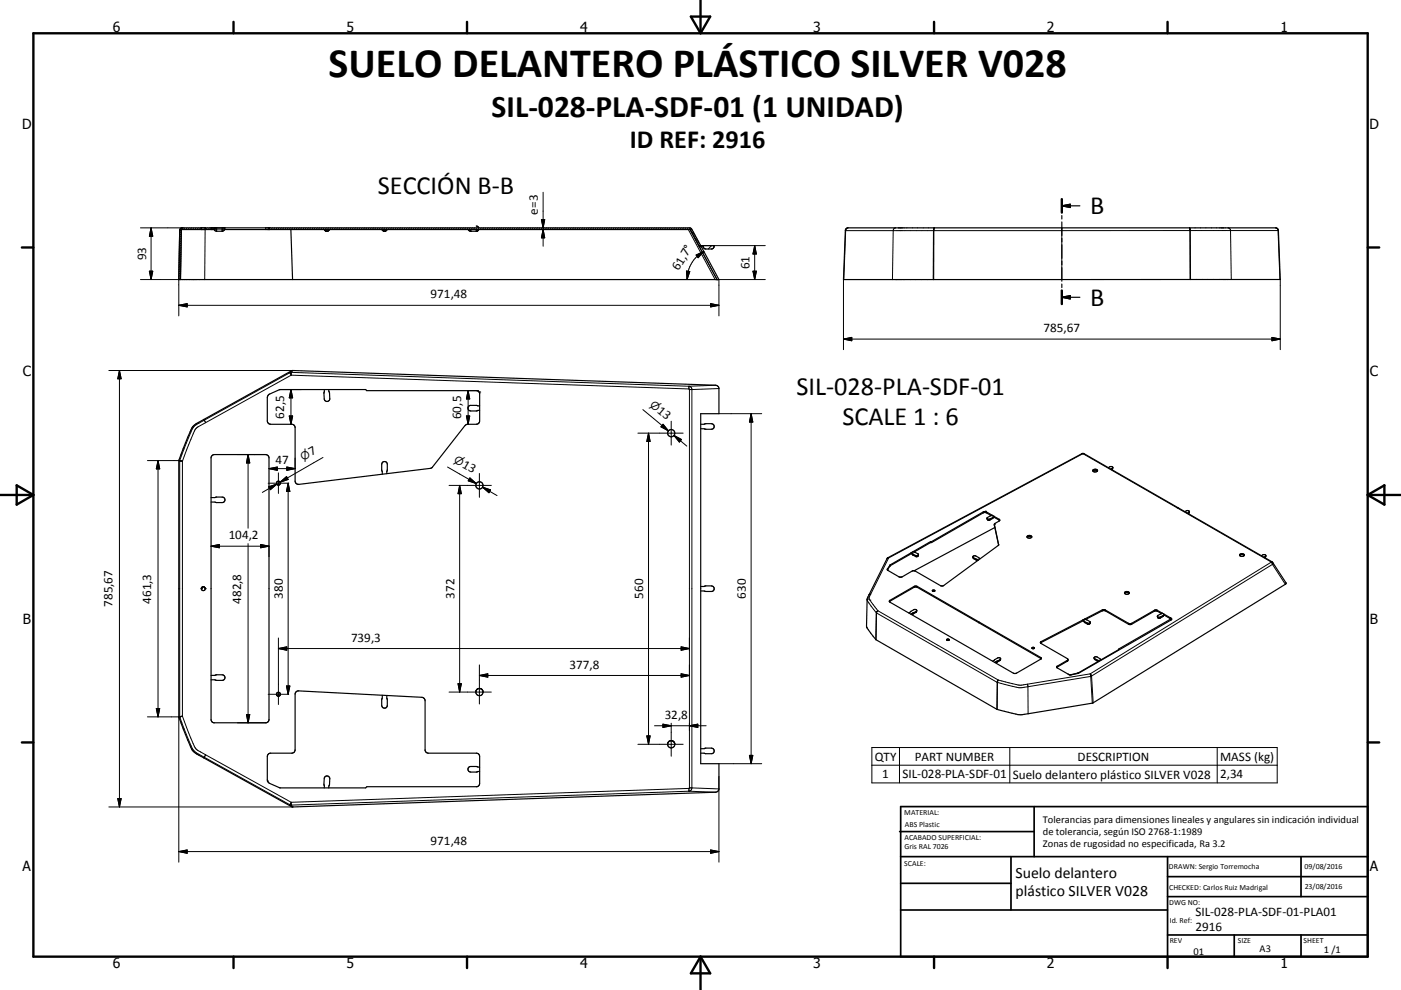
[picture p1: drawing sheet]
<svg xmlns="http://www.w3.org/2000/svg" width="420mm" height="297mm" viewBox="0 0 420 297" stroke-linecap="round" stroke-linejoin="round" font-family="sans-serif">
<g fill="none" stroke="#000" stroke-width=".36">
<path d="M318.3 59.7v4.1M53.9 69.2l-.3 14.7h161.9l-5.2-9.9M54.1 68.6l-.2 .6M54.7 68.4h152l.6 .2 2.8 5.1M54.7 68.4l-.6 .2M60.4 68.4v.5M61.5 68.4v.5M63.3 68.4v.5M64.2 68.9h-9.8l-.3 15M64.4 68.4l.1 .3h-1.2M67.3 68.9h139.6l2.6 4.8h4.6a.89 .89 0 0 1-.8 1h-2l-.4-.6M67.4 68.4l-.2 .7-.6 .3-1.9-.1-.5-.6"/>
<path d="M80.7 68.4v.5M87.2 68.9l.5 15M97.2 68.9l.7 .5M98.8 68.9l-.4 .4-.4 .1M114.5 68.9l.8 .5 .7-.5M140.4 68.9l.7 .5 1.8-.1M142.8 67.8l.7 .6M143 69.3l-.2 .1M143 69.3h-.1M143.2 69.2l-.2 .1M143.4 69.1l-.2 .1M143.5 68.9l-.1 .2"/>
<path d="M209.9 73.7v.3h.9M210.8 74l.1 .1M253.7 68.6l.6-.2h128.3l.4 .2 .3 .6 .5 14.7h-130.9l.5-14.7zM280 68.5l-.1 15.4M280 68.4v.1M280.1 68.4h-.1M280.1 68.4h.1M318.3 64.7v1M318.3 66.6v4M318.3 71.5v1.1M318.3 73.4v4.1M318.3 78.4v1"/>
<path d="M318.3 61.8l2.6-.5v1zM318.3 61.8h5.5M356.6 68.4l.2 15.5M356.6 68.4h.1M318.3 80.3v4.1M318.3 85.2v1.1M318.3 87.2v4M318.3 89.2h5.5M318.3 89.2l2.6-.5v1zM97.2 116.9v2.8a.83 .83 0 0 0 .9 .8 .83 .83 0 0 0 .8-.9l-.3-2.7M143.8 117.6v8.7a1 1 0 0 1-1 1h-2.6l-.8 .4-9.7 12.4-.5 .4-39.6 4.8a1 1 0 0 1-1.1-1l-.1-16.4-.4-.4-.5-.2h-6.4a1.05 1.05 0 0 1-1-1l.1-7.4 .5-.6 3.4-1.4h25.5l.4 .3h32.8l.8 .4 .2 .6M53.6 138.2l3.4-8.7a4.1 4.1 0 0 1 2.5-2.8l28.2-15.5 126.8 4.4 .6 .2 .4 .8v7.5h-5.4v105h5.4v7.8l-.4 .5-.6 .3-126.8 4.4-29.4-16.3-1.1-1.6-3.6-9.1"/>
<path d="M53.6 138.2v76.9M53.6 138.2l1.1 .2M63.5 136.8l.8-.4h15.3l.7 .2 .3 .6 .1 78.7-.2 .5-.7 .4h-15.7l-.5-.2-.3-.5v-78.7zM143.8 121.8l-2.7-.2a.84 .84 0 0 0-.8 .9 .84 .84 0 0 0 .8 .8l2.7-.2M210.1 127.3l3.2-.2a.84 .84 0 0 1 .8 .8 .84 .84 0 0 1-.8 .9l-3.2-.2M63.3 149.3l3.3-.2a.83 .83 0 0 1 .8 .9 .83 .83 0 0 1-.8 .8l-3.3-.2M116 142.1l.1-2.8a.84 .84 0 0 0-.8-.8 .84 .84 0 0 0-.9 .8l.2 3M295.7 153.6l-.2-.2 4.2 2.6-.1 .3-1.5 1 1.3 6.2M295.7 153.6v.3M295.7 153.6h-.9l-15.5 8.9M295.7 153.9h-.9l-15.5 8.9M295.7 153.9l1.5 .8"/>
<path d="M297.2 154.7l-1.3 .8M297.4 154.6l-.2 .1M297.8 155.3l-1.2 .8a.57 .57 0 0 1-.7-.6M297.8 155v.3M297.8 155l-1.1 .8h-.5l-.3-.3M297.9 155.1l1.8 1.1M298 155.1l-.2 .1M298 154.9l-.2 .1M298.1 157.3l1.3 6.2M298.3 158.2l-24.2 13M327.7 141.3a.98 .98 0 0 1 1.3 0M329 141.3a1.03 1.03 0 0 1-1.3 .1"/>
<path d="M329 141.3a.7 .7 0 0 0-.7-.5 .7 .7 0 0 0-.7 .5l.1 .1M332.3 140.3l.4-.2a.6 .6 0 0 1 .9 .2M333.6 140.3l-.5 .4M333.6 140.3l-.3 .6M355.2 153.5l.4-.2a.45 .45 0 0 1 .6-.2 .45 .45 0 0 1 .2 .6l-.4 .3M356.3 154.1h-.1M356.3 154v.1M356.6 153.5l-.3 .5M210.1 176l3.2-.2a.84 .84 0 0 1 .8 .8 .84 .84 0 0 1-.8 .9l-3.2-.2M266 171l.2 .2M266.2 170.7v.5M266.2 171.2l3.7 2 .6-.1 3.1-1.8 .5-.1"/>
<path d="M273.2 165.9l.3 .1M273.2 166l.3 .2M273.3 166.1l-6.4 3.6-.9 1.3M273.5 166l1.1 .7 .8-.3M273.5 166v.2M273.5 166.2l1.1 .8 .5-.1M273.8 165.5l.2 .1M274 165.6l1.3 .6 .1 .2M275.2 166.9h-.1M275.4 166.4l-.2 .5M279 162.5l-12.1 6.9-.9 1.6M279 162.8l-5 2.8"/>
<path d="M279 162.5v.3M279 162.5h.3M279 162.8h.3M279.3 162.5v.3M279.6 177.4h.6M279.6 177.1h.7a.32 .32 0 0 1-.4 .4 .32 .32 0 0 1-.3-.4zM291.7 167.1a.59 .59 0 0 1 .9-.3l1.3 .8M291.7 167.1l.3 .5 1.2 .5-.3-.3M291.7 167.1l1.2 .7M292.9 167.8l.4 .2M299.4 163.5l-16.5 12.2-.8 .1-8-4.6M307.9 161.2l.6-.3 .8 .3"/>
<path d="M308.1 160.8a.73 .73 0 0 1 .7-.2 .73 .73 0 0 1 .5 .6 .76 .76 0 0 1-.8 .3 .76 .76 0 0 1-.5-.6zM337.2 178a.97 .97 0 0 1 1.3 0M337.2 177.7a.67 .67 0 0 1 .8-.3 .67 .67 0 0 1 .4 .7 .75 .75 0 0 1-1.2-.4zM371.7 166.7a.97 .97 0 0 1 1.3 0M371.7 166.4a.8 .8 0 0 1 1.3 .3 .78 .78 0 0 1-.7 .3 .78 .78 0 0 1-.6-.6zM378.2 166.7l.4-.2a.46 .46 0 0 1 .6-.2 .46 .46 0 0 1 .2 .6l-.4 .3M379.5 166.7l-.3 .6M262.6 191.9a12.9 12.9 0 0 1-2.8-4l.2-8.3 6-12.2 58.7-31.4 56.8 32.6 4.1 6.3-.2 .4-57.7 35.6-21.6 3.5h-.9l-6.3-1.6M262.6 191.9l36.3 20.9M263.2 183.2l-.4 .7-.2 8M266.6 180.5l7.4-4.3h1l37.1 21.4M266.6 180.5l.2-.4 7.3-4.2h.9l37 21.3 .1 .4"/>
<path d="M266.6 180.5l37.4 21.5h.8l7.3-4.4M273.6 183.9l-.4 .4M273.6 183.9l-.6 .3M274.9 183.2a.59 .59 0 0 0-1-.3l-1.5 1M274.9 183.2l-1.3 .7M274.9 183.2l-.3 .5-1.2 .5M283.8 191.9a.34 .34 0 0 1 .5-.2 .34 .34 0 0 1 .2 .4h-.4zM283.9 192.1h.6M297.6 198.4l1.5-1a.46 .46 0 0 1 .6-.2 .46 .46 0 0 1 .2 .7l-1.2 .5M298.7 198.4l-.4 .4M298.7 198.4l-.5 .3M300 197.7l-.3 .5-1.2 .5"/>
<path d="M309.4 194.3a.35 .35 0 0 1 .4-.1 .35 .35 0 0 1 .2 .4h-.4zM309.5 194.5h.6M312 192.9l8.2 5M320.2 197.9l-.1 .4-3.3 1.9M320.2 197.9l-3.3 2-.1 .4M324.6 186l.4 .3M324.6 186.2h.1M324.6 186.2l.4 .2M324.7 186.3l-12.7 6.6M325 186.3v.1M325 186.4l.2 .4 1 .5 .5-.2 .2-.4M325.3 185.7l1.4 .8a.45 .45 0 0 1-.2 .6 .45 .45 0 0 1-.6-.2l-.9-.6"/>
<path d="M328 197.4l.3 .5 .9 .6M329.2 198.1l.2 .3M329.2 198.1l.3 .2M330.1 198l-1.1-.9a.47 .47 0 0 0-.6-.1 .47 .47 0 0 0-.3 .5l1.1 .6M348.3 184.1l-1.4-.8h-.7l-7.3 4.1-.6-.1-7.2-4.1-.6 .1-5 2.5M348.5 184l-1.5 .9M348.9 184.6l-.2 .3-1 .6a.56 .56 0 0 1-.7-.6M348.9 184.5v.1M348.9 184.5l-1.1 .7h-.5l-.3-.3M349 184.5l1.8 1.1M349.1 184.5l-.3 .1M349.1 184.3l-.2 .2"/>
<path d="M350.8 185.3l.1 .5M350.8 185.3v.3M350.8 185.6l.2 .1M350.8 185.3l.4 .3-.1 .4-27.7 16-2.4 .5-.7-.2M350.8 185.3l-4-2.3h-.4l-7.6 4.1-7.5-4.1-.5-.1-18.7 9.6-.1 .4M350.9 185.8l-27.6 16.1-2.3 .5-.7-.1M53.9 215l-.3 .1M53.9 215h.1M54.7 214.9l-.8 .1M63.3 202.6l3.3-.2a.84 .84 0 0 1 .8 .9 .84 .84 0 0 1-.8 .8l-3.3-.2M88.8 207.5l.7-.2 37 1.9a1.05 1.05 0 0 1 .9 1l.2 15.3 .8 .5 15 .1 .4 .9v8l-.6 1h-33.2l-.4 .4h-25.5l-3.4-1.5-.6-1v-6.9l.2-.6 .7-.4h6.5a.99 .99 0 0 0 1-1.1v-16.6zM114.6 208.6l-.2 3a.84 .84 0 0 0 .9 .9 .84 .84 0 0 0 .8-.9l-.1-2.9"/>
<path d="M143.1 206.8l-.3 .3M143.5 206.6a1.08 1.08 0 0 1 1.3 1M143.5 206.6l-.4 .2M143.5 206.6a1.09 1.09 0 0 1 1.3 1.1 1.09 1.09 0 0 1-1.3 1 1.09 1.09 0 0 1-.7-1.6M299.3 204l-.3 .6-.1 8.2M316.8 200.3l3.5 2M97.2 236.4v-2.8a.83 .83 0 0 1 .9-.8 .83 .83 0 0 1 .8 .9l-.3 2.7M143.8 230.1l-2.7-.1a.84 .84 0 0 0-.8 .8 .84 .84 0 0 0 .8 .8l2.7-.1M200.4 222.6l-.2 .4M200.8 222.3l-.4 .3M201 222.2a1.07 1.07 0 0 1 1.3 1.1M201 222.2l-.2 .1"/>
<path d="M201.1 222.2a1.08 1.08 0 0 1 1.2 1.1 1.08 1.08 0 0 1-1.2 1.1 1.08 1.08 0 0 1-.9-1.4M210.1 224.6l3.2-.2a.84 .84 0 0 1 .8 .9 .84 .84 0 0 1-.8 .8l-3.2-.1"/>
<circle cx="201.2" cy="130" r="1.08"/>
<circle cx="83.5" cy="145" r=".59"/>
<circle cx="143.7" cy="145.6" r="1.09"/>
<circle cx="61" cy="176.6" r=".58"/>
<circle cx="83.5" cy="208.3" r=".58"/>
</g>
<g fill="none" stroke="#000" stroke-width=".3">
<path d="M162.8 57.7v16.2M42.1 68.4h12.6M45.3 68.4v15.5M45.3 68.4l.5 2.5h-1zM53.9 69.2h.1M54.2 79.7l-.5 .5M54.2 79l-.5 .5M54.2 78.3l-.5 .5M54.2 77.6l-.5 .6M54.2 77l-.5 .5M54.2 76.3l-.5 .5M54.3 75.6l-.6 .5"/>
<path d="M54.3 74.9l-.6 .5M54.3 74.2l-.5 .5M54.3 73.5l-.5 .5M54.3 72.9l-.5 .5M54.3 72.2l-.5 .5M54.3 71.5l-.5 .5M54.3 70.8l-.5 .5M54.4 70.1l-.5 .5M54.4 69.4l-.5 .5M54.4 68.9l-.3 14.9M54.8 68.4l-.9 .8M55.4 68.4l-.5 .5"/>
<path d="M56.1 68.4l-.5 .5M56.8 68.4l-.5 .5M57.5 68.4l-.6 .5M58.1 68.4l-.5 .5M58.8 68.4l-.5 .5M59.5 68.4l-.5 .5M60.2 68.4l-.6 .5M60.4 68.8l-.1 .1M61.5 68.9l-.1 15M62.2 68.4l-.5 .5M62.8 68.4l-.5 .5M63.3 68.6l-.3 .3"/>
<path d="M64.2 68.7h3.2M64.3 68.4h.1M64.9 68.4v1M66.6 68.4v1M79.6 68.4v.5M80.7 68.4v.5M81 68.4l-.3 .3M81.7 68.4l-.5 .5M82.4 68.4l-.5 .5M83 68.4l-.4 .5M83.7 68.4l-.5 .5M84.4 68.4l-.5 .5"/>
<path d="M85.1 68.4l-.5 .5M85.7 68.4l-.5 .5M86.4 68.4l-.5 .5M87.1 68.4l-.5 .5M87.8 68.4l-.5 .5M88.5 68.4l-.6 .5M89.1 68.4l-.5 .5M89.8 68.4l-.5 .5M90.5 68.4l-.6 .5M91.1 68.4l-.5 .5M91.8 68.4l-.5 .5M92.5 68.4l-.5 .5"/>
<path d="M93.1 68.4l-.5 .5M93.8 68.4l-.5 .5M94.5 68.4l-.5 .5M95.2 68.4l-.5 .5M95.8 68.4l-.4 .5M96.5 68.4l-.5 .5M97.2 68.4l-.5 .5M97.2 68.9l.4 .4 .4 .1M97.3 68.9l.4 .4M97.7 69.3l.3 .1M97.9 68.4l-.5 .5M98 69.4h.1"/>
<path d="M98.5 68.4l-.5 .5M99.2 68.4l-.5 .5M99.9 68.4l-.5 .5M100.6 68.4l-.5 .5M101.2 68.4l-.5 .5M101.9 68.4l-.5 .5M102.6 68.4l-.5 .5M103.3 68.4l-.5 .5M103.9 68.4l-.5 .5M104.6 68.4l-.5 .5M105.3 68.4l-.5 .5M105.9 68.4l-.5 .5"/>
<path d="M106.6 68.4l-.5 .5M107.3 68.4l-.5 .5M108 68.4l-.5 .5M108.6 68.4l-.5 .5M109.3 68.4l-.5 .5M110 68.4l-.5 .5M110.7 68.4l-.5 .5M111.3 68.4l-.5 .5M112 68.4l-.5 .5M112.7 68.4l-.5 .5M113.4 68.4l-.5 .5M114 68.4l-.5 .5"/>
<path d="M114.5 68.9l.8 .5M114.7 68.4l-.5 .5M115.3 69.4h.1M115.4 68.4l-.5 .5M116 68.9l-.7 .5M116.1 68.4l-.5 .5M116.7 68.4l-.5 .5M117.4 68.4l-.5 .5M118.1 68.4l-.5 .5M118.8 68.4l-.6 .5M119.4 68.4l-.5 .5M120.1 68.4l-.5 .5"/>
<path d="M120.8 68.4l-.5 .5M121.4 68.4l-.5 .5M122.1 68.4l-.5 .5M122.8 68.4l-.5 .5M123.5 68.4l-.5 .5M124.1 68.4l-.5 .5M124.8 68.4l-.5 .5M125.5 68.4l-.5 .5M126.1 68.4l-.4 .5M126.8 68.4l-.5 .5M127.5 68.4l-.5 .5M128.2 68.4l-.5 .5"/>
<path d="M128.9 68.4l-.5 .5M129.5 68.4l-.5 .5M130.2 68.4l-.5 .5M130.9 68.4l-.5 .5M131.6 68.4l-.6 .5M132.2 68.4l-.5 .5M132.9 68.4l-.5 .5M133.6 68.4l-.5 .5M134.2 68.4l-.5 .5M134.9 68.4l-.5 .5M135.6 68.4l-.5 .5M136.3 68.4l-.6 .5"/>
<path d="M136.9 68.4l-.5 .5M137.6 68.4l-.5 .5M138.3 68.4l-.5 .5M138.9 68.4l-.4 .5M139.6 68.4l-.5 .5M140.3 68.4l-.5 .5M141 68.4l-.5 .5M141.6 68.4l-.5 .5v.5M142.3 68.4l-.5 .5M142.8 68.9v.5M143 68.4l-.5 .5M143.7 68.4l-.5 .5"/>
<path d="M144.3 68.4l-.4 .5M145 68.4l-.5 .5M145.7 68.4l-.5 .5M146.4 68.4l-.5 .5M147 68.4l-.5 .5M147.7 68.4l-.5 .5M148.4 68.4l-.5 .5M149.1 68.4l-.5 .5M149.7 68.4l-.5 .5M150.4 68.4l-.5 .5M151.1 68.4l-.5 .5M151.8 68.4l-.6 .5"/>
<path d="M152.4 68.4l-.5 .5M153.1 68.4l-.5 .5M153.8 68.4l-.5 .5M154.4 68.4l-.5 .5M155.1 68.4l-.5 .5M155.8 68.4l-.5 .5M156.5 68.4l-.5 .5M157.1 68.4l-.4 .5M157.8 68.4l-.5 .5M158.5 68.4l-.5 .5M159.2 68.4l-.5 .5M159.8 68.4l-.5 .5"/>
<path d="M160.5 68.4l-.5 .5M161.2 68.4l-.5 .5M161.9 68.4l-.5 .5M162.3 65.9h1l-.5 2.5zM162.5 68.4l-.5 .5M162.8 68.9l.5 2.5h-1zM163.2 68.4l-.5 .5M163.9 68.4l-.5 .5M164.6 68.4l-.6 .5M165.2 68.4l-.5 .5M165.9 68.4l-.5 .5M166.6 68.4l-.5 .5"/>
<path d="M167.2 68.4l-.5 .5M167.9 68.4l-.5 .5M168.6 68.4l-.5 .5M169.3 68.4l-.5 .5M169.9 68.4l-.5 .5M170.6 68.4l-.5 .5M171.3 68.4l-.5 .5M172 68.4l-.5 .5M172.6 68.4l-.5 .5M173.3 68.4l-.5 .5M174 68.4l-.5 .5M174.7 68.4l-.5 .5"/>
<path d="M175.3 68.4l-.5 .5M176 68.4l-.5 .5M176.7 68.4l-.5 .5M177.4 68.4l-.5 .5M178 68.4l-.5 .5M178.7 68.4l-.5 .5M179.4 68.4l-.5 .5M180 68.4l-.5 .5M180.7 68.4l-.5 .5M181.4 68.4l-.5 .5M182.1 68.4l-.5 .5M182.7 68.4l-.5 .5"/>
<path d="M183.4 68.4l-.5 .5M184.1 68.4l-.5 .5M184.8 68.4l-.5 .5M185.4 68.4l-.5 .5M186.1 68.4l-.5 .5M186.8 68.4l-.5 .5M187.4 68.4l-.4 .5M188.1 68.4l-.5 .5M188.8 68.4l-.5 .5M189.5 68.4l-.5 .5M190.1 68.4l-.4 .5M190.8 68.4l-.5 .5"/>
<path d="M191.5 68.4l-.5 .5M192.2 68.4l-.5 .5M192.9 68.4l-.6 .5M193.5 68.4l-.5 .5M194.2 68.4l-.5 .5M194.9 68.4l-.5 .5M195.5 68.4l-.5 .5M196.2 68.4l-.5 .5M196.9 68.4l-.5 .5M197.6 68.4l-.6 .5M198.2 68.4l-.5 .5M198.9 68.4l-.5 .5"/>
<path d="M199.6 68.4l-.5 .5M200.2 68.4l-.4 .5M200.9 68.4l-.5 .5M201.6 68.4l-.5 .5M202.3 68.4l-.5 .5M202.9 68.4l-.4 .5M203.6 68.4l-.5 .5M204.3 68.4l-.5 .5M205 68.4l-.5 .5M205.6 68.4l-.5 .5M206.3 68.4l-.5 .5M206.4 68.9l8 15h15"/>
<path d="M206.9 68.9l8.1 15M207 68.4l-.5 .5M207.4 68.7l-.4 .3M207.6 69.1l-.4 .4M207.8 69.5l-.3 .4M208.1 70l-.4 .3M208.3 70.4l-.4 .4M208.6 70.8l-.4 .4M208.7 76.5l2.3-1.1-1.7 1.9zM208.8 71.3l-.4 .4M209 71.7l-.3 .4M209.2 72.2l-.3 .3"/>
<path d="M209.5 72.6l-.4 .4M209.7 73l-.4 .4M210 73.5l-.3 .2M210.1 73.7h19.3M211 75.4a9.4 9.4 0 0 0-4.2 4.6l-.5 1.4-.3 2.5M213.3 73.7l-1 1M226.3 73.7v10.2M226.3 73.7l.5 2.5h-1.1zM253.4 69.2h129.9M253.5 69.2h.1M253.5 69.2l-.5 14.7M254.3 68.4l-.5 .2-.3 .6"/>
<path d="M268.5 68.4l-.5 .2-.2 .6-.2 14.7M269.4 68.4h.1M280 68.4l-.1 .6-.1 14.9M318.3 68.4v15.5M356.6 68.4l.3 .8v14.7M368.2 68.4l.5 .2 .2 .6 .2 14.7M382.4 68.4l.5 .2 .3 .6 .5 14.7M42.1 83.9h11.5v10.9M44.8 81.4h1l-.5 2.5zM53.6 91.6h161.9M53.6 91.6l2.5-.5v1zM54.1 83.1l-.5 .5"/>
<path d="M54.1 82.5l-.5 .5M54.2 81.8l-.6 .5M54.2 81.1l-.6 .5M54.2 80.4l-.6 .5M205.8 81.3l1 .2-.8 2.4zM213 91.1l2.5 .5-2.5 .5zM215.5 83.9v10.9M225.7 81.4h1.1l-.5 2.5zM252.9 83.9v21M383.8 83.9v21M32.6 111.2h55.2l-.5 .5M35.8 111.2v130.9"/>
<path d="M35.8 111.2l.5 2.4h-1zM84.1 116.9h6.4M86.9 111.8l-27.3 15.2a4.1 4.1 0 0 0-2.3 2.6l-3.4 8.5M86.9 111.8l.4 .8M86.9 111.8h.1M87.2 116.9v10.4M87.2 116.9l.5 2.5h-1zM87.3 112.6l119.2 4.1M87.3 112.6l-25.7 14.2M87.3 111.7l119.2 4.2M87.3 111.7v.9M87.3 111.7l-.4 .1"/>
<path d="M87.4 111.3l-.5 .5M140.2 117.2h3.3M140.3 117.2v10.1M140.3 117.2l.5 2.5h-1zM206.5 116.7l.2 .2M206.5 115.9l.8 .4 .1 .6M206.5 115.9v.8M206.7 116.9v119.5M206.7 116.9h.7M207.4 116.9v119.5M214.5 115.6l-8 .3M215.5 116.6l-8.1 .3"/>
<path d="M252.9 101.7h130.9M252.9 101.7l2.5-.5v1zM381.3 101.2l2.5 .5-2.5 .5zM44.2 138.2h9.4M47.4 138.2v76.9M47.4 138.2l.5 2.5h-1zM53.6 138.1h.3M53.9 138.1v77M53.9 138.1h.1M53.9 138.1l.5 .2M61.1 125.8l.1 .3M61.2 126.1h.1"/>
<path d="M61.3 126.1l.3 .7M61.6 126.8l-2.2 1.2-.9 1-3.8 9.4v76.5l3.9 9.5 .8 .8 2.2 1.3M71.2 136.4h8.4M74.4 136.4v22.1M74.4 136.4l.5 2.5h-1zM86.7 124.8h1l-.5 2.5zM88.5 137.4v3.2M96.8 137.2l-12.8 7.5M139.8 124.8h1l-.5 2.5zM191.3 130h13.5M192.7 122.9l7.7 6.4M194.4 130v93.3"/>
<path d="M194.4 130l.5 2.4h-1zM198.5 127.7l1.9 1.6M198.8 127.3l1.6 2-2.2-1.3zM201.2 126.4v7.1M202.1 130.6l3.8 3.2M202.1 130.6l2.2 1.3-.6 .7zM215.5 124.1h12.9M225.2 124.1v105M225.2 124.1l.5 2.5h-1zM324.3 136.1h.3M324.6 136.1l-58.2 31.3M324.6 136.1h.1"/>
<path d="M324.7 136.1l56.4 32.5M325 136.1h-.3M80.4 145h6.2M80.5 146.1l2.5-.9-1.9 1.7zM80.7 140.6h7.8M80.7 140.6l2.4-.5v1zM83 145.2l-4.4 2.5M83.5 141.9v6.1M84 144.7l1.9-1.7 .5 .8zM86 140.1l2.5 .5-2.5 .5zM86.1 143.4l-2.1 1.3M86.4 145v63.3"/>
<path d="M86.4 145l.5 2.5h-1zM134.2 140.1l8.6 5M134.6 145.6h12.7M137.8 145.6v62M137.8 145.6l.5 2.5h-1zM140.6 143.8l2.2 1.3M140.9 143.4l1.9 1.7-2.4-.8zM143.7 142v7.2M144.7 146.2l4.3 2.5M144.7 146.2l2.4 .8-.5 .8zM294.8 153.6v.3M295.5 153.4h.1"/>
<path d="M296 155.7l.2 .2h.6M296.8 155.9l-.1 .1M296.9 155.7l-.1 .2M297.4 154.6l.6 .5M297.6 155.4l-.8 .5M297.6 155.4l-.1 .2M297.6 155.3v.1M297.8 155.3l-.2 .1M298.1 157.3h.1M298.1 157.3v.3M299.5 155.8v.2M327.8 141.2l.3 .4"/>
<path d="M333.4 140.7l-.2 .1M333.4 140.7l-.1 .1M333.5 140.5l-.1 .2M333.6 140.5l-.2 .2M353.2 152.3l-.3 .1M356.3 154v.1M356.4 153.9l-.3 .1M356.4 153.9l-.1 .1M356.4 153.7v.2M356.5 153.7l-.1 .2M63.3 163.9h17.4M63.3 163.9l2.5-.5v.9z"/>
<path d="M74.4 163.1v53.7M78.1 163.4l2.6 .5-2.6 .4zM80.7 163.9v3.1M260 179.9l.5 1 2.2 3M261.1 178.2l-.6 1.1 .2 .5 2.5 3.4 36.1 20.8 6.8 1.6 20.8-3.4M261.1 178.2l-.5 .2M266.1 170.7v.2M266.2 167.3l.2 .1M266.4 167.4l-5.3 10.8M266.4 167.4l-.5 .2M266.8 169.6v.2M266.9 169.4v.3"/>
<path d="M273.5 166.2l.2 .2M273.6 166.2l.1 .2M273.7 166.4l.8 .4M273.7 166.4l.1 .2M273.8 165.5l-.6 .5M274.1 175.9l-.1 .3M274.4 166.6l.1 .2M274.5 166.8l.1 .2M275 175.9v.3M275.3 166.6l-.2 .3-.6-.1M279.6 177.1v.2M291.7 167.3l.1 .2"/>
<path d="M291.8 167.3v.2M291.8 167.5l.8 .4M291.8 167.5l.2 .1M292.6 167.7v.2M292.6 167.9l.4 .1M292.6 167.9l.1 .2M299.4 163.4v.1M379.3 167.1l-.2 .1M379.3 167.1l-.1 .2M379.4 166.9l-.1 .2M379.5 166.9l-.2 .2M381.1 168.6h.1"/>
<path d="M381.1 168.7l-54.2 33.5M381.1 168.7l.4 .6M381.1 168.6v.1M381.4 168.6h-.3M381.5 169.3l-54.2 33.5M381.5 169.3l3.9 6M381.5 169.3h.1M381.6 168.8l-.1 .5M83.5 191.4v20M83.5 194.6h123.2M83.5 194.6l2.5-.5v1zM143.7 199.5v11.7"/>
<path d="M204.2 194.1l2.5 .5-2.5 .5zM260.8 180h.1M262.7 183.9l36.3 20.8M262.7 183.9l-.1 8M263.1 183.3l-.4 .6M266.8 180.1v.3M273.9 184l-.3 .1M273.9 184l-.1 .2M273.9 183.8v.2M274.7 183.6l-.8 .4M274.7 183.6l-.1 .1M274.7 183.4v.2"/>
<path d="M274.8 183.4l-.1 .2M293.5 186.6v.2M299 198.5l-.3 .1M299 198.5l-.1 .2M299.1 198.3l-.1 .2M299.8 198.1l-.8 .4M299.8 198.1l-.1 .1M299.9 197.9l-.1 .2M300 197.9l-.2 .2M312 197.2v.3M312.1 192.5v.3M317 199.9v.2"/>
<path d="M320 198.1v.3M325 186.5l.2 .1M325.2 186.5v.1M325.2 186.6l.8 .5M325.2 186.6l.1 .2M325.3 185.7l-.7 .5M325.9 186.9l.1 .2M326 187.1l.1 .2M326.8 186.9l-.2 .3-.6-.1M328.1 197.6l.1 .1M328.1 197.5l.1 .2M328.2 197.7l.7 .5"/>
<path d="M328.2 197.7l.1 .2M328.9 198v.2M328.9 198.2l.4 .1M328.9 198.2l.1 .2M330.5 183v.3M331.4 183v.3M338.3 187v.3M339.3 187v.3M346.1 183.1v.3M347 183.1v.3M347 185.1l.5 .3 .4-.1M347.9 185.3l-.1 .2"/>
<path d="M347.9 185.1v.2M348.5 184l.6 .5M348.7 184.8l-.8 .5M348.7 184.8l-.1 .2M348.7 184.6v.2M348.8 184.7l-.1 .1M44.2 215.1h9.4v43.6M46.9 212.6h1l-.5 2.5zM53.9 215.1l.6 1.7a38.3 38.3 0 0 0 3.5 8.3l1.6 1.2 27.3 15.1M53.9 215.1l-.3 .1M53.9 215.1h.1M54.4 214.9l-.5 .2"/>
<path d="M71.2 216.8h8.4M73.9 214.4h1l-.5 2.4zM80.4 208.3h6.2M85.9 205.8h1l-.5 2.5zM134.6 207.6h12.7M137.3 205.1h1l-.5 2.5zM143.7 202.6h63M143.7 202.6l2.5-.5v1.1zM196.2 217.7h15.5M198.7 217.3l2.5 .4-2.5 .5zM201.2 217v9.9M204.2 202.1l2.5 .5-2.5 .6z"/>
<path d="M206.7 217.7l2.5-.4v.9zM299 204.7l1.2 .3a15.9 15.9 0 0 0 6.8 1.2l1.2-.2M299 204.7v8.1M299.2 204.1l-.2 .6M308 205.3l.2 .7M308.2 206v8.1M326.9 202.2l.1 .7M326.9 202.2l.4 .6M327 202.9l.5 8.1M327 202.9l-18.8 3.1M327.3 202.8l.4 8.1M327.3 202.8l-.3 .1"/>
<path d="M35.3 239.6h1l-.5 2.5zM61.2 227.2l-.1 .2M61.3 227.2h-.1M61.6 226.5l25.7 14.2M61.6 226.5l-.3 .7M191.3 223.3h13.5M193.9 220.8h1l-.5 2.5zM206.5 236.5l-119.2 4.2M206.5 236.5v.9M206.5 237.4l-119.2 4.1M206.5 237.4l8 .3M206.6 236.5h-.1"/>
<path d="M206.7 236.5h-.1M206.7 236.4v.1M206.7 236.4h.7M207.4 236.4l8.1 .3M207.4 236.4l-.3 .7-.6 .3M215.5 232.9v25.8M215.5 229.1h12.9M224.7 226.6h1l-.5 2.5zM261.4 224.3h121.5v10.6h-121.5zM261.4 229.6h121.5M269.7 224.3v10.6M302.7 224.3v10.6"/>
<path d="M364.9 224.3v10.6M53.6 255.5l2.5-.5v1zM53.6 255.5h161.9M86.9 241.4l.5 .6M86.9 241.4h.1M86.9 241.4l.4 .1M87.3 240.7v.8M87.3 240.7l-.4 .7M87.3 241.5l.5 .6h-55.2M213 255l2.5 .5-2.5 .5z"/>
</g>
<g fill="#000">
<circle cx="54.7" cy="68.4" r=".18"/>
<circle cx="80.7" cy="68.9" r=".18"/>
<circle cx="80.7" cy="68.4" r=".18"/>
<circle cx="98" cy="69.4" r=".18"/>
<circle cx="141.1" cy="69.4" r=".18"/>
<circle cx="142.8" cy="69.4" r=".18"/>
<circle cx="209.5" cy="73.7" r=".18"/>
<circle cx="210.1" cy="73.7" r=".18"/>
<circle cx="53.6" cy="83.9" r=".18"/>
<circle cx="215" cy="83.9" r=".18"/>
<circle cx="143.8" cy="117.6" r=".18"/>
<circle cx="53.9" cy="138.2" r=".18"/>
<circle cx="295.5" cy="153.4" r=".18"/>
<circle cx="60.4" cy="176.6" r=".18"/>
<circle cx="61.5" cy="176.6" r=".18"/>
<circle cx="260" cy="179.9" r=".18"/>
<circle cx="260.6" cy="178.4" r=".18"/>
<circle cx="273.5" cy="166.2" r=".18"/>
<circle cx="53.9" cy="215" r=".18"/>
<circle cx="80.1" cy="234.3" r=".18"/>
</g>
<g fill="none" stroke="#000" stroke-width=".71">
<path d="M10 10h400v277h-400zM70 6.6v3.4M140 6.6v3.4M207.1 5h5.8l-2.9 5zM210 0v10M280 6.6v3.4M350 6.6v3.4M318.3 59.7v4.1M6.6 74.2h3.4M410 74.2h3.5M318.3 87.2v4M0 148.5h10"/>
<path d="M5 145.6l5 2.9-5 2.9zM410 148.5h10.1M410 148.5l5.1-2.9v5.8zM6.6 222.7h3.4M410 222.7h3.5M70 287v3.4M140 287v3.4M210 287v10M210 287l2.9 5h-5.8zM280 287v3.4M350 287v3.4"/>
</g>
<g fill="none" stroke="#000" stroke-width=".51">
<path d="M269.7 249.5h40.3M270 242h140v45h-140zM270 257h140M303.1 257v16M310 242v15M350 257v30M390.1 257v12M270 265h33.1M270 273h80M350 269h60M350 263h60M350 280.5h60"/>
<path d="M370 280.5v6.5M390.1 280.5v6.5"/>
</g>
<path d="M318.3 61.8l2.6-.5v1zM318.3 89.2l2.6-.5v1z" fill="#000" stroke="#000" stroke-width=".36"/>
<g fill="#000" stroke="#000" stroke-width=".3">
<path d="M45.3 68.4l.5 2.5h-1zM162.3 65.9h1l-.5 2.5zM162.8 68.9l.5 2.5h-1zM208.7 76.5l2.3-1.1-1.7 1.9zM226.3 73.7l.5 2.5h-1.1zM44.8 81.4h1l-.5 2.5zM53.6 91.6l2.5-.5v1zM205.8 81.3l1 .2-.8 2.4zM213 91.1l2.5 .5-2.5 .5zM225.7 81.4h1.1l-.5 2.5zM35.8 111.2l.5 2.4h-1zM87.2 116.9l.5 2.5h-1z"/>
<path d="M140.3 117.2l.5 2.5h-1zM252.9 101.7l2.5-.5v1zM381.3 101.2l2.5 .5-2.5 .5zM74.4 136.4l.5 2.5h-1zM86.7 124.8h1l-.5 2.5zM139.8 124.8h1l-.5 2.5zM194.4 130l.5 2.4h-1zM198.8 127.3l1.6 2-2.2-1.3zM202.1 130.6l2.2 1.3-.6 .7zM225.2 124.1l.5 2.5h-1zM47.4 138.2l.5 2.5h-1zM80.5 146.1l2.5-.9-1.9 1.7z"/>
<path d="M80.7 140.6l2.4-.5v1zM84 144.7l1.9-1.7 .5 .8zM86 140.1l2.5 .5-2.5 .5zM86.4 145l.5 2.5h-1zM137.8 145.6l.5 2.5h-1zM140.9 143.4l1.9 1.7-2.4-.8zM144.7 146.2l2.4 .8-.5 .8zM63.3 163.9l2.5-.5v.9zM78.1 163.4l2.6 .5-2.6 .4zM83.5 194.6l2.5-.5v1zM204.2 194.1l2.5 .5-2.5 .5zM46.9 212.6h1l-.5 2.5z"/>
<path d="M73.9 214.4h1l-.5 2.4zM85.9 205.8h1l-.5 2.5zM137.3 205.1h1l-.5 2.5zM143.7 202.6l2.5-.5v1.1zM198.7 217.3l2.5 .4-2.5 .5zM204.2 202.1l2.5 .5-2.5 .6zM206.7 217.7l2.5-.4v.9zM35.3 239.6h1l-.5 2.5zM193.9 220.8h1l-.5 2.5zM224.7 226.6h1l-.5 2.5zM53.6 255.5l2.5-.5v1zM213 255l2.5 .5-2.5 .5z"/>
</g>
<text font-size="12.6" x="98.5" y="23.2">SUELO DELANTERO PLÁSTICO SILVER V028</text>
<text font-size="9.4" x="147.4" y="35">SIL-028-PLA-SDF-01 (1 UNIDAD)</text>
<g font-size="7.9">
<text x="188.8" y="44.4">ID REF: 2916</text>
<text x="113.3" y="58.3">SECCIÓN B-B</text>
<text x="326.8" y="64.3">B</text>
<text x="326.8" y="91.7">B</text>
<text x="238.8" y="118.4">SIL-028-PLA-SDF-01</text>
<text x="252.6" y="127.4">SCALE 1 : 6</text>
</g>
<g font-size="4.7">
<text x="304.5" y="263.5">Suelo delantero</text>
<text x="304.5" y="268.9">plástico SILVER V028</text>
</g>
<g font-size="4.2">
<text x="33.9" y="9.6">6</text>
<text x="103.9" y="9.6">5</text>
<text x="173.9" y="9.6">4</text>
<text x="243.8" y="9.6">3</text>
<text x="313.9" y="9.6">2</text>
<text x="383.9" y="9.6">1</text>
<text x="6.7" y="38.7">D</text>
<text x="410.5" y="38.7">D</text>
<text x="6.9" y="112.9">C</text>
<text x="410.7" y="112.9">C</text>
<text x="6.9" y="187.1">B</text>
<text x="410.7" y="187.1">B</text>
<text x="6.8" y="261.4">A</text>
<text x="410.7" y="261.4">A</text>
<text x="33.9" y="290.4">6</text>
<text x="103.9" y="290.4">5</text>
<text x="173.9" y="290.4">4</text>
<text x="243.8" y="290.4">3</text>
<text x="313.9" y="290.4">2</text>
<text x="383.9" y="290.4">1</text>
</g>
<g font-size="3.9">
<text x="161.3" y="64.4" transform="rotate(-90 161.3 64.4)">e=3</text>
<text x="43.8" y="78.1" transform="rotate(-90 43.8 78.1)">93</text>
<text x="203.5" y="81.4" transform="rotate(-59 203.5 81.4)">61,7°</text>
<text x="224.7" y="80.8" transform="rotate(-90 224.7 80.8)">61</text>
<text x="129.1" y="89.5">971,48</text>
<text x="312.8" y="99.7">785,67</text>
<text x="85.2" y="125.6" transform="rotate(-90 85.2 125.6)">62,5</text>
<text x="138.3" y="125.7" transform="rotate(-90 138.3 125.7)">60,5</text>
<text x="196.8" y="123.5" transform="rotate(40 196.8 123.5)">13</text>
<text x="93.4" y="136.8" transform="rotate(-30 93.4 136.8)">7</text>
<text x="82.5" y="139.1">47</text>
<text x="138.3" y="140" transform="rotate(30 138.3 140)">13</text>
<text x="68.6" y="161.8">104,2</text>
<text x="84.8" y="179.6" transform="rotate(-90 84.8 179.6)">380</text>
<text x="136.2" y="179.6" transform="rotate(-90 136.2 179.6)">372</text>
<text x="192.9" y="179.6" transform="rotate(-90 192.9 179.6)">560</text>
<text x="223.6" y="179.6" transform="rotate(-90 223.6 179.6)">630</text>
<text x="33.7" y="182.1" transform="rotate(-90 33.7 182.1)">785,67</text>
<text x="45.3" y="181.1" transform="rotate(-90 45.3 181.1)">461,3</text>
<text x="72.3" y="181.1" transform="rotate(-90 72.3 181.1)">482,8</text>
<text x="105.2" y="192.5">739,3</text>
<text x="170.8" y="200.6">377,8</text>
<text x="199.3" y="215.6">32,8</text>
<text x="262.3" y="228.2">QTY</text>
<text x="264.5" y="233.4">1</text>
<text x="270.6" y="233.5">SIL-028-PLA-SDF-01</text>
<text x="274.2" y="228.2">PART NUMBER</text>
<text x="303.6" y="233.6">Suelo delantero plástico SILVER V028</text>
<text x="323.1" y="228.2">DESCRIPTION</text>
<text x="365.8" y="228.3">MASS (kg)</text>
<text x="365.8" y="233.5">2,34</text>
<text x="129.1" y="253.4">971,48</text>
<text x="358.4" y="274.9">SIL-028-PLA-SDF-01-PLA01</text>
<text x="358.4" y="279.4">2916</text>
</g>
<g font-size="3.3">
<text x="194.6" y="121.8" transform="rotate(40 194.6 121.8)">⌀</text>
<text x="90.9" y="138.2" transform="rotate(-30 90.9 138.2)">⌀</text>
<text x="135.9" y="138.7" transform="rotate(30 135.9 138.7)">⌀</text>
</g>
<g font-size="3.1">
<text x="312.7" y="246.8">Tolerancias para dimensiones lineales y angulares sin indicación individual</text>
<text x="312.7" y="250.4">de tolerancia, según ISO 2768-1:1989</text>
<text x="312.7" y="254">Zonas de rugosidad no especificada, Ra 3.2</text>
<text x="357.8" y="286.5">01</text>
<text x="377.6" y="285.6">A3</text>
<text x="396.9" y="285.9">1 /1</text>
</g>
<g font-size="2.4">
<text x="271.1" y="244.4">MATERIAL:</text>
<text x="271.2" y="252">ACABADO SUPERFICIAL:</text>
<text x="271.3" y="248">ABS Plastic</text>
<text x="271.2" y="254.7">Gris RAL 7026</text>
<text x="271.1" y="259.7">SCALE:</text>
<text x="350.4" y="260.8">DRAWN: Sergio Torremocha</text>
<text x="391.1" y="260.6">09/08/2016</text>
<text x="350.5" y="266.9">CHECKED: Carlos Ruiz Madrigal</text>
<text x="391.2" y="266.7">23/08/2016</text>
<text x="350.5" y="271.4">DWG NO:</text>
<text x="350.7" y="276.9">Id. Ref:</text>
<text x="350.7" y="282.8">REV</text>
<text x="371.1" y="282.9">SIZE</text>
<text x="390.8" y="283">SHEET</text>
</g>
</svg>
